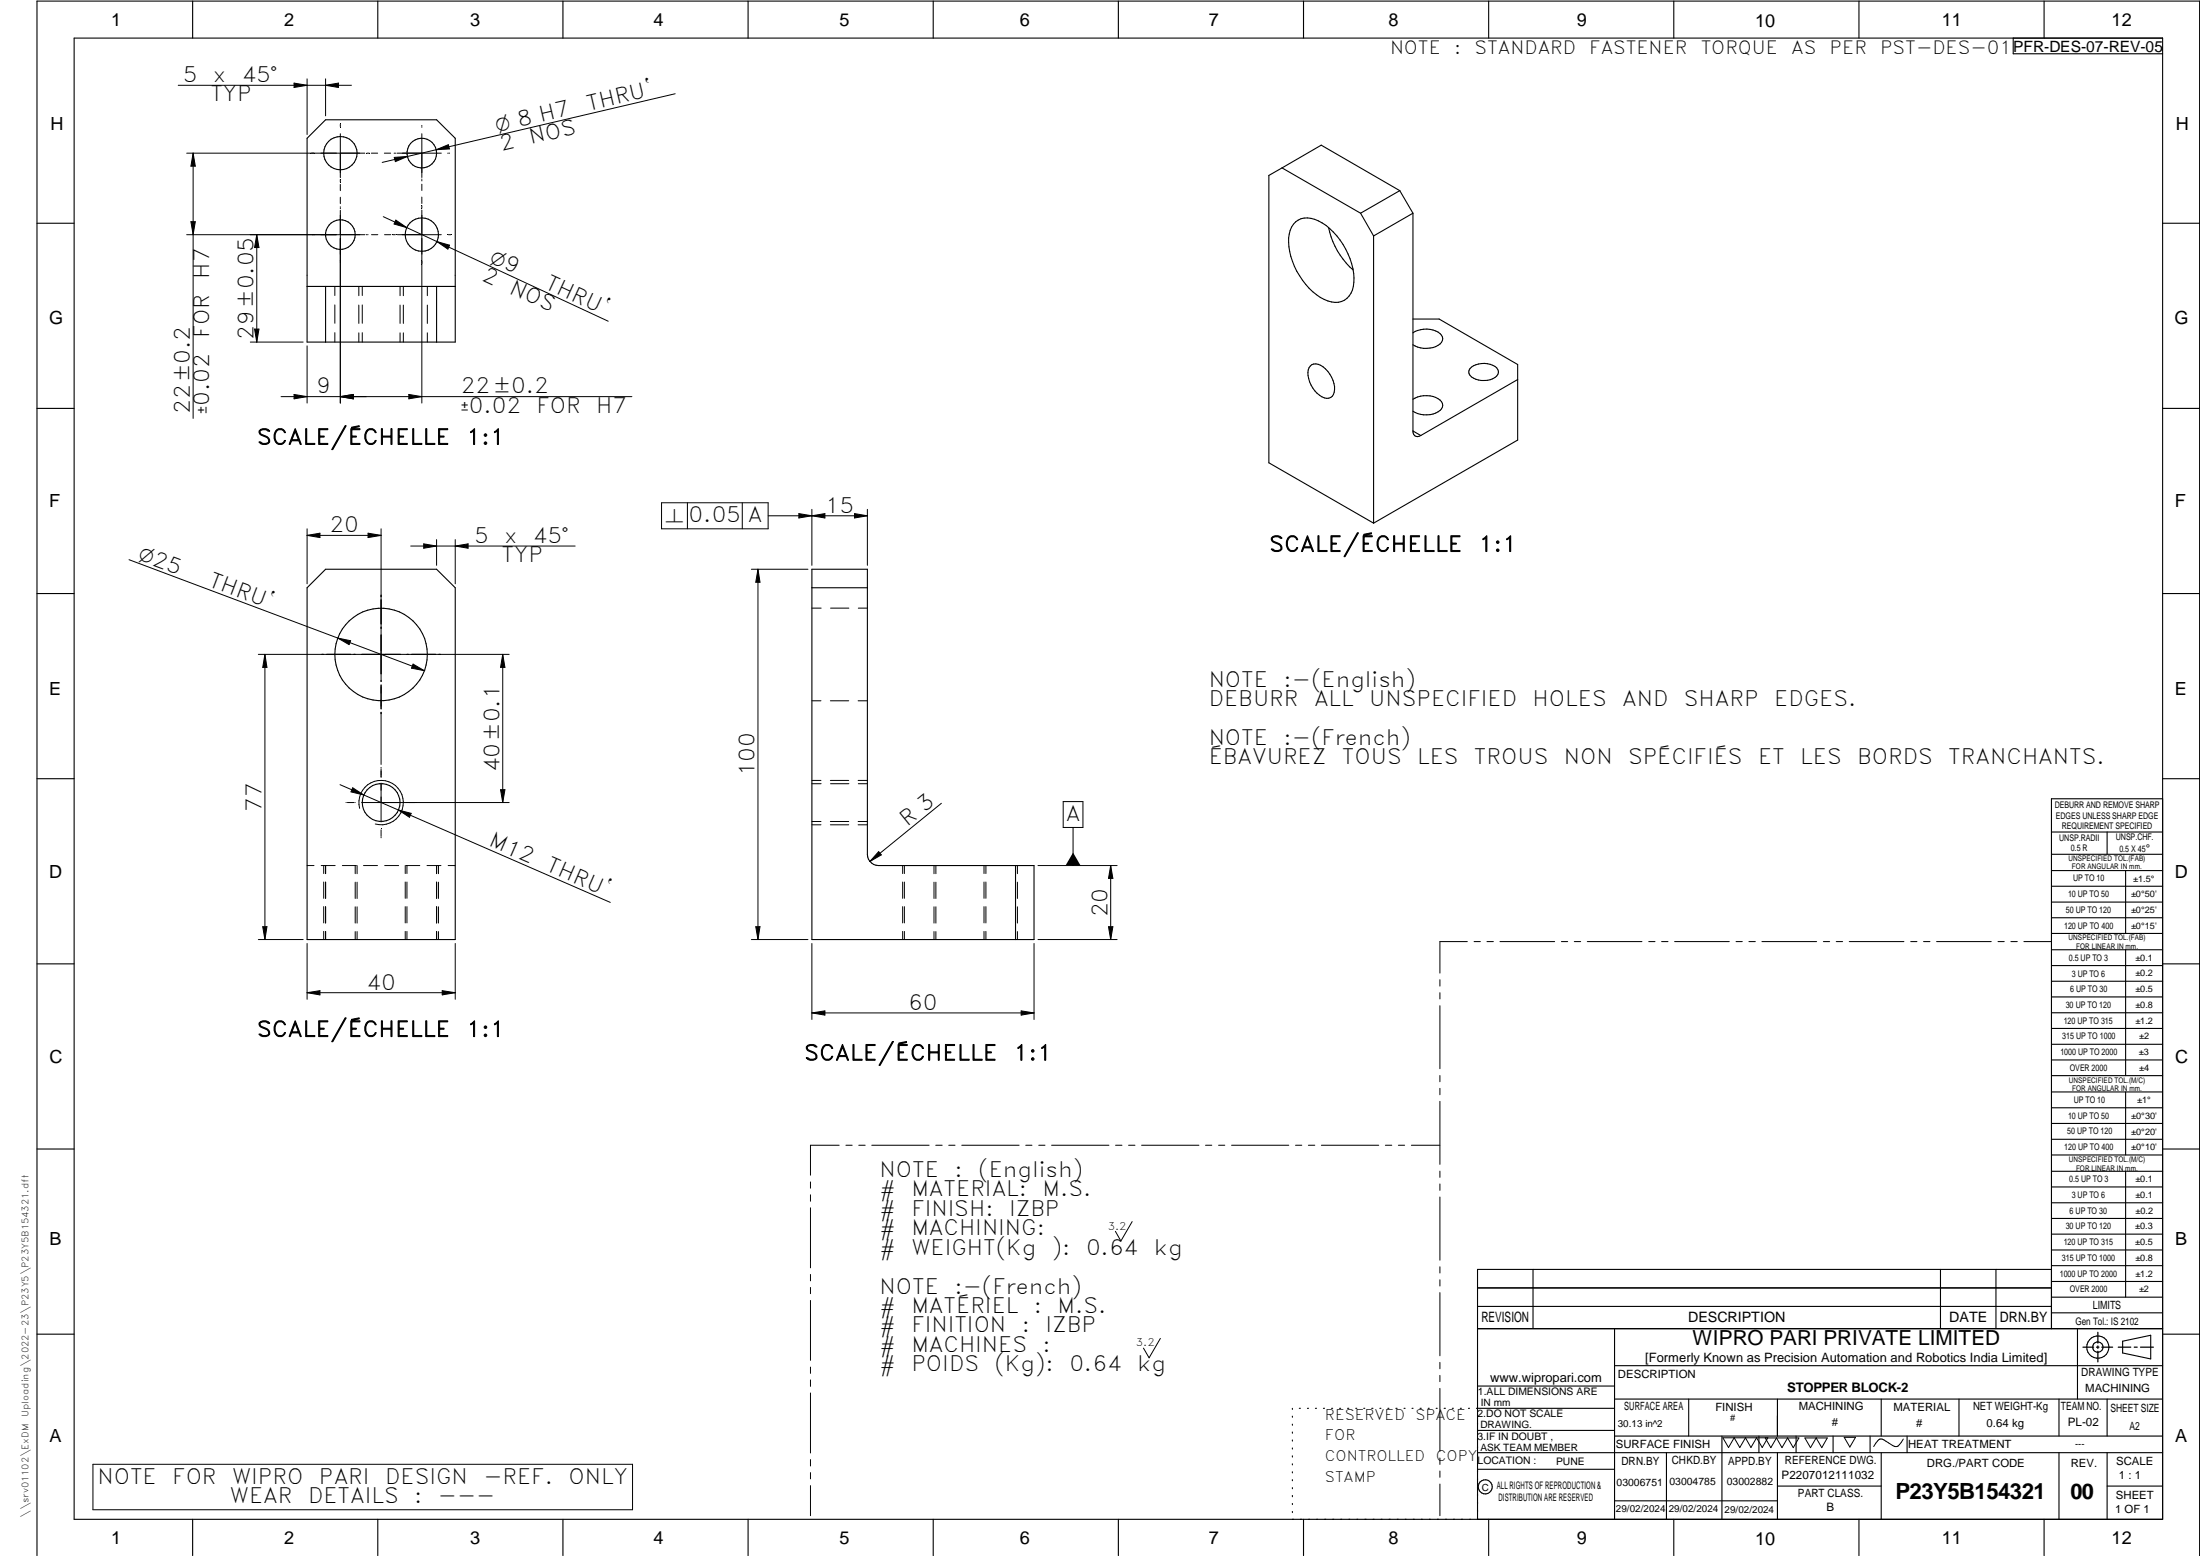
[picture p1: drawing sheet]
<svg xmlns="http://www.w3.org/2000/svg" width="594mm" height="420mm" viewBox="0 0 594 420" stroke-linecap="round" stroke-linejoin="round" font-family="sans-serif">
<g fill="none" stroke="#000" stroke-width=".3">
<path d="M20 10.3h564v400h-564zM52 .3v10M102 .3v10M152 .3v10M202 .3v10M252 .3v10M302 .3v10M352 .3v10M402 .3v10M452 .3v10M502 .3v10M543.6 10.3v4.2h40.4"/>
<path d="M552 .3v10M87.9 32.3h30l5 5v55.1h-40v-55.1zM346.2 45.3l-3.6 2.1v77.6l28.3 16.3M346.2 45.3l21.2 12.3M346.2 45.3l10.6-6.1 21.2 12.3M349.9 59.9a5.9 5.9 0 0 1 7.1 .3 19.3 19.3 0 0 1 8.6 16 5 5 0 0 1-7 5.1 17.5 17.5 0 0 1-9.6-10.7 12.1 12.1 0 0 1-.2-9.3zM367.4 57.6l3.5 6.1M378 51.5l-10.6 6.1M378 51.5l3.5 6.1M381.5 57.6l-10.6 6.1M381.5 57.6v58.8M10 60.3h10"/>
<path d="M82.9 77.3h40M87.9 77.3v15.1M117.9 77.3v15.1M358.8 61.5a20.4 20.4 0 0 0 6.6 11.4M370.9 63.7v77.6M584 60.3h10M353.8 98.8a2.52 2.52 0 0 1 3.5 .3 7.1 7.1 0 0 1 2.8 7.4 2.26 2.26 0 0 1-3.8 .2 7.1 7.1 0 0 1-2.8-7.4zM381.5 89.9a6.3 6.3 0 0 1 7.7 .6 1.84 1.84 0 0 1-.9 2.8 6.9 6.9 0 0 1-6.8-.2M381.5 86.1h7.1l21.2 12.3v20.4l-38.9 22.5M397 99.5a5.7 5.7 0 0 1 7.1-.2 1.77 1.77 0 0 1-1 3 5.7 5.7 0 0 1-6.1-1 1.39 1.39 0 0 1 0-1.8zM10 110.3h10M381.5 116.4a1.29 1.29 0 0 0 .7 1.3 1.29 1.29 0 0 0 1.5-.1"/>
<path d="M381.5 107.8a6.5 6.5 0 0 1 7.7 .7 1.82 1.82 0 0 1-.9 2.7 6.9 6.9 0 0 1-6.8-.2M381.5 116.4l2.2 1.2M409.8 102.5l-26.1 15.1M584 110.3h10M82.9 158.7l5-5h30l5 5v95h-40zM219.2 158.7h15M219.2 153.7h15v77a3.1 3.1 0 0 0 3 3h42v20h-60zM10 160.3h10M584 160.3h10M10 210.3h10M584 215.7h-30v143.1M584 210.3h10"/>
<path d="M274.2 233.7v20M554 224.7h30M554 230.7h30M554 235.1h30M554 239.3h30M569 224.7v6M574 235.1v17M554 243.6h30M554 247.8h30M554 252.1h30M554 256.5h30M574 256.5v33.9"/>
<path d="M10 260.3h10M554 260.7h30M554 265h30M554 269.2h30M554 273.5h30M554 277.7h30M584 260.3h10M554 282h30M554 286.2h30M554 290.4h30M554 294.9h30M554 299.1h30"/>
<path d="M574 294.9v17M10 310.3h10M554 303.4h30M554 307.6h30M554 311.9h30M554 316.3h30M574 316.3v34M584 310.3h10M554 320.5h30M554 324.8h30M554 329h30M554 333.2h30"/>
<path d="M554 337.5h30M399 358.8h185M399 352.8h155M399 347.8h155M414 342.8v16M436 358.8v51.5M524 342.8v16M539 342.8v16M554 341.8h30M554 346h30M554 350.3h30M554 354.5h30"/>
<path d="M554 342.8h-155v67.5M561 358.8v19M10 360.3h10M399 374.3h37M436 368.8h148M436 377.8h148M456 377.8v10M480 377.8v10M508 377.8v10M529 377.8v10M556 377.8v10M569 377.8v10"/>
<path d="M573.2 362.2l7.6-1.6v6.3l-7.6-1.6zM584 360.3h10M349 380.3v.3M349 382.4v.3M349 384.6v.3M349 386.7v.3M349 388.8v.3M349 391v.3M349 393.1v.3M349 395.3v.3M349 397.4v.3M349 399.5v.3"/>
<path d="M350.9 380.3h.2M353.1 380.3h.2M355.2 380.3h.3M357.4 380.3h.3M359.6 380.3h.3M361.7 380.3h.3M363.9 380.3h.3M366.1 380.3h.3M368.3 380.3h.2M370.4 380.3h.3M372.6 380.3h.3M374.8 380.3h.3"/>
<path d="M376.9 380.3h.4M379.1 380.3h.3M381.3 380.3h.3M383.4 380.3h.4M385.6 380.3h.3M387.8 380.3h.3M390 380.3h.3M392.2 380.3h.3M394.3 380.3h.3M396.5 380.3h.3M398.7 380.3h37.3M399 386.2h37"/>
<path d="M399 396.7h37M436 387.8h148M450 392.3v18M465 387.8v22.5M475 387.8v4.5M480 392.3v18M485 387.8v4.5M495 387.8v4.5M505 387.8v4.5M508 392.3v18M515 387.8v4.5M556 392.3v18"/>
<path d="M569 392.3v18M584 392.3h-185M52 410.3v9.7M102 410.3v9.7M152 410.3v9.7M202 410.3v9.7M252 410.3v9.7M302 410.3v9.7M349 401.7v.3M349 403.8v.4M349 406v.3M349 408.1v.3"/>
<path d="M352 410.3v9.7M402 410.3v9.7M436 405.3h44M452 410.3v9.7M480 401.3h28M502 410.3v9.7M552 410.3v9.7M569 401.3h15M10 420v-419.7h584v419.7"/>
<circle cx="91.9" cy="41.3" r="4.5"/>
<circle cx="113.9" cy="41.4" r="4"/>
<circle cx="91.9" cy="63.4" r="4"/>
<circle cx="113.9" cy="63.4" r="4.5"/>
<circle cx="102.9" cy="176.7" r="12.5"/>
<circle cx="102.9" cy="216.7" r="5.1"/>
<circle cx="566.5" cy="363.8" r="2.99"/>
<circle cx="566.5" cy="363.7" r="1.41"/>
<circle cx="401.1" cy="401.5" r="1.9"/>
</g>
<path d="M566.5 359.7v3M562.5 363.8h2.9M566.1 363.8h.7M566.5 363.4v.7M566.5 364.9v2.8M567.6 363.8h2.9M572 363.8h3.4M576.3 363.8h.8M578 363.8h3.5" fill="none" stroke="#000" stroke-width=".34"/>
<g fill="none" stroke="#000" stroke-width=".27">
<path d="M48.1 23h46.8M79.4 22.4l3.5 .6-3.5 .6zM82.9 21.3v15M87.9 23l3.5-.6v1.2zM87.9 21.3v10M91.9 33.5v.7M91.9 36.1v11.9M113.9 33.9v.1M113.9 34.2v.2M113.9 36.1v11.8M182.3 25.3l-79.1 18.6M50.4 41.4h48.1"/>
<path d="M51.6 59.9h1.1l-.6 3.5zM52.1 41.4v71.6M52.1 41.4l.6 3.5h-1.1zM91.9 48.5v.7M91.9 49.8v1.7M91.9 53.3v1.7M91.9 55.8v.2M91.9 56.2v.1M91.9 56.8v52M99.1 41.4h.6M100.3 41.4h1.7M103.5 58.5l60.7 28.2"/>
<path d="M103.8 41.4h1.7M106.4 41.4h.2M106.5 42.5l3.5-.3-3.2 1.4zM106.8 41.4h.1M106.9 59.4l2.9 2.1-3.4-1zM113.9 48.3v.2M113.9 48.7v.2M113.9 49.7v1.7M113.9 53.2v1.7M113.9 55.5v.7M113.9 56.7v52.1M117.8 40.4l3.3-1.3 .3 1.1z"/>
<path d="M119.2 41.4h-11.9M120.9 41.4h.1M121.2 41.4h.2M50.4 63.4h48.1M69.3 63.4l.6 3.4h-1.2zM69.3 63.4v29M90.4 77.3v2.5M96.9 77.3v2.5M97.8 77.3v2.5M98.9 63.4h.2M99.3 63.4h.1M100.3 63.4h1.7"/>
<path d="M103.8 63.4h1.7M106.1 63.4h.7M107.3 63.4h11.9M108 77.3v2.5M108.9 77.3v2.5M115.4 77.3v2.5M118 65.2l3.4 1-.5 1.1zM121.1 63.4h.6M67.6 92.4h14.3M68.7 88.9h1.2l-.6 3.5zM82.9 93.4v15.4M90.4 82.3v5"/>
<path d="M90.4 89.8v2.6M96.9 82.4v4.9M96.9 89.9v2.5M97.8 82.3v5M97.8 89.8v2.6M108 82.4v4.9M108 89.9v2.5M108.9 82.4v4.9M108.9 89.9v2.5M115.4 82.4v4.9M115.4 89.9v2.5M75.9 107.1h94.7"/>
<path d="M79.4 106.5l3.5 .6-3.5 .6zM91.9 107.1l3.5-.6v1.2zM110.4 106.5l3.5 .6-3.5 .6zM178.6 135.8h28.8v7h-28.8zM185.6 135.8v7M200.4 135.8v7M207.4 139.3h26.8M215.7 138.7l7.1 1.2v-1.2l-7.1 1.2zM219.2 137.5v15.2M230.8 138.7l3.4 .6-3.4 .6zM234.2 137.5v15.2M34.8 151.1l79.8 30"/>
<path d="M82.9 142.8v14.8M82.9 144.6l3.5-.6v1.2zM82.9 144.6h20M99.4 144l3.5 .6-3.5 .6zM102.9 142.8v41.3M110.9 147.4h44.4M114.4 146.9l3.5 .5-3.5 .6zM117.9 145.7v7M122.9 147.4l3.5-.5v1.1zM122.9 145.7v11.9M202.9 153.7h15.3M204.7 153.7l.5 3.5h-1.1z"/>
<path d="M204.7 153.7v100M69.8 176.7h67.7M71.5 176.7l.6 3.5h-1.2zM71.5 176.7v77M91.2 172.3l3.5 .7-.4 1.1zM111.5 179.3l3.1 1.8-3.5-.7zM135.8 176.7l.5 3.5h-1.1zM135.8 176.7v40M219.2 164.2h2.5M224.3 164.2h4.9M231.8 164.2h2.4M102.9 185v6.4"/>
<path d="M102.9 192.3v14.1M219.2 189.2h2.5M224.2 189.2h5M231.7 189.2h2.5M91.8 211.9l15.8 6.8M93.4 216.7h.1M93.8 216.7h1.8M95.2 212.7l3 2-3.4-.9zM95.8 216.7h.1M97.1 218.3a6 6 0 0 1 5.3-7.6 6 6 0 0 1 6.5 6.5 6 6 0 0 1-7.6 5.3M97.7 216.7h39.8M102.9 207.2v.1"/>
<path d="M102.9 207.6v2.3M102.9 211.5v10.5M107.6 218.7l3.4 .9-.4 1.1zM107.6 218.7l57.2 25M135.2 213.2h1.1l-.5 3.5zM219.2 210.7h2.5M219.2 211.6h2.5M224.2 210.7h5M224.3 211.6h4.9M231.7 210.7h2.5M231.8 211.6h2.4M254.2 216.9l-19.3 15.7"/>
<path d="M287.1 216.5h5.3v6.9h-5.3zM82.9 233.7h1.9M86.7 233.7h3.8M87.4 233.7v2.2M87.4 238.2v4.4M87.9 233.7v2.2M87.9 238.2v4.4M92.4 233.7h3.8M95.9 233.7v2.2M95.9 238.2v4.4M96.4 233.7v2.2M96.4 238.2v4.4"/>
<path d="M98.2 233.7h3.7M102.9 224.1v1.7M102.9 226.1v.1M103.9 233.7h3.7M109.4 233.7v2.2M109.4 238.2v4.4M109.6 233.7h3.8M109.9 233.7v2.2M109.9 238.2v4.4M115.3 233.7h3.8M117.9 233.7v2.2M117.9 238.2v4.4"/>
<path d="M118.4 233.7v2.2M118.4 238.2v4.4M121 233.7h1.9M219.2 222.7h2.5M219.2 221.8h2.5M224.2 222.7h5M224.2 221.8h5M231.7 222.7h2.5M231.7 221.8h2.5M237.3 230l.7 .8-3.1 1.8zM243.7 233.7v2.2M243.7 238.2v4.4"/>
<path d="M244.2 233.7v2.2M244.2 238.2v4.4M252.2 233.7v2.2M252.2 238.2v4.4M252.7 233.7v2.2M252.7 238.2v4.4M265.7 233.7v2.2M265.7 238.2v4.4M266.2 233.7v2.2M266.2 238.2v4.4M274.7 233.7v2.2M274.7 238.2v4.4"/>
<path d="M280.3 233.7h21.4M289.8 223.4v10.3M299.9 233.7l.6 3.5h-1.2zM299.9 233.7v20M69.8 253.7h12.1M70.9 250.2h1.2l-.6 3.5zM82.9 254.8v15M87.4 244.8v4.4M87.4 251.5v2.2M87.9 244.8v4.5M87.9 251.5v2.2M95.9 244.9v4.4"/>
<path d="M95.9 251.5v2.2M96.4 244.9v4.4M96.4 251.5v2.2M109.4 244.8v4.4M109.4 251.5v2.2M109.9 244.8v4.4M109.9 251.5v2.2M117.9 244.8v4.5M117.9 251.5v2.2M118.4 244.9v4.4M118.4 251.5v2.2M122.9 254.8v15"/>
<path d="M202.9 253.7h15.3M204.1 250.2h1.1l-.5 3.5zM219.2 254.8v20.5M243.7 244.8v4.4M243.7 251.5v2.2M244.2 244.8v4.4M244.2 251.5v2.2M252.2 244.9v4.4M252.2 251.5v2.2M252.7 244.9v4.4M252.7 251.5v2.2M265.7 244.8v4.4"/>
<path d="M265.7 251.5v2.2M266.2 244.8v4.4M266.2 251.5v2.2M274.7 244.9v4.4M274.7 251.5v2.2M279.2 254.8v20.5M280.3 253.7h21.4M299.3 250.2h1.2l-.6 3.5zM396.2 254.3h-7.4v8.5M398.1 254.3h1.6M401.5 254.3h1.8M405 254.3h14.8"/>
<path d="M421.6 254.3h1.7M425.1 254.3h1.7M428.6 254.3h14.8M445.2 254.3h1.7M448.7 254.3h1.7M452.2 254.3h14.8M468.8 254.3h1.7M472.3 254.3h1.7M475.8 254.3h14.8M492.4 254.3h1.7M495.8 254.3h1.8M499.4 254.3h14.7"/>
<path d="M516 254.3h1.6M519.4 254.3h1.8M522.9 254.3h14.8M539.5 254.3h1.7M543 254.3h1.7M546.5 254.3h7.4M82.9 268.1l3.5-.6v1.1zM82.9 268.1h40M119.4 267.5l3.5 .6-3.5 .5zM219.2 273.5h60M219.2 273.5l3.6-.5v1.1zM275.8 273l3.4 .5-3.4 .6z"/>
<path d="M388.8 264.5v1.8M388.8 268.1v1.6M388.8 271.6v17M388.8 290.4v1.7M388.8 293.9v1.7M388.8 297.4v17M218.9 319.2v1.6M226.6 309.2h-7.7v8.1M228.4 309.2h1.7M231.9 309.2h1.7M235.4 309.2h15.5M252.7 309.2h1.7"/>
<path d="M256.2 309.2h1.7M259.7 309.2h15.5M277 309.2h1.7M280.5 309.2h1.7M284 309.2h15.5M301.2 309.2h1.8M304.8 309.2h1.7M308.3 309.2h15.5M325.5 309.2h1.7M329.1 309.2h1.6M332.6 309.2h15.4M349.8 309.2h1.7"/>
<path d="M353.3 309.2h1.7M356.8 309.2h15.5M374.1 309.2h1.7M377.6 309.2h1.7M381.1 309.2h7.7M388.8 316.2v1.7M388.8 319.7v1.7M218.9 322.6v1.8M218.9 326.1v16.2M305.7 329.9l-3 5.2-1.5-2.6M388.8 323.2v17.1M218.9 344.1v1.8"/>
<path d="M218.9 347.6v1.7M218.9 351.2v16.1M388.8 342.1v1.6M388.8 345.6v1.7M388.8 349v17.1M218.9 369.1v1.7M218.9 372.6v1.8M218.9 376.1v16.2M313.3 361.4l-3 5.2-1.5-2.6M388.8 367.9v1.7M388.8 371.4v1.7M388.8 374.9v17"/>
<path d="M25.1 395.4h145.7v12.3h-145.7zM218.9 394.1v1.8M218.9 397.6v1.7M388.8 393.7v1.7M388.8 397.2v1.7M465.2 388.2h12.2l-1.5 2.7-1.6-2.7-1.5 2.7-1.5-2.7-1.5 2.7-1.5-2.7-1.5 2.7zM476.7 388.3h9.1l-1.6 2.6-1.5-2.6-1.5 2.6-1.5-2.6-1.5 2.6zM487.4 388.3h6l-1.5 2.6-1.5-2.6-1.5 2.6zM498 388.1h3.1l-1.6 2.6zM514 388.6l-1.1 1.5a1.2 1.2 0 0 1-1.8 .3l-1.8-1.2a1.55 1.55 0 0 0-1.6-.6 1.55 1.55 0 0 0-1.2 1.1l-.5 .9M218.9 401.2v8.1M388.8 400.7v8.6"/>
</g>
<g fill="#000">
<path d="M79.4 22.4l3.5 .6-3.5 .6zM87.9 23l3.5-.6v1.2zM51.6 59.9h1.1l-.6 3.5zM52.1 41.4l.6 3.5h-1.1zM106.5 42.5l3.5-.3-3.2 1.4zM117.8 40.4l3.3-1.3 .3 1.1zM69.3 63.4l.6 3.4h-1.2zM106.9 59.4l2.9 2.1-3.4-1zM118 65.2l3.4 1-.5 1.1zM68.7 88.9h1.2l-.6 3.5zM79.4 106.5l3.5 .6-3.5 .6zM91.9 107.1l3.5-.6v1.2z"/>
<path d="M110.4 106.5l3.5 .6-3.5 .6zM215.7 138.7l3.5 .6-3.5 .6zM219.2 139.3l3.6-.6v1.2zM230.8 138.7l3.4 .6-3.4 .6zM82.9 144.6l3.5-.6v1.2zM99.4 144l3.5 .6-3.5 .6zM114.4 146.9l3.5 .5-3.5 .6zM122.9 147.4l3.5-.5v1.1zM204.7 153.7l.5 3.5h-1.1zM91.2 172.3l3.5 .7-.4 1.1zM111.5 179.3l3.1 1.8-3.5-.7zM71.5 176.7l.6 3.5h-1.2z"/>
<path d="M135.8 176.7l.5 3.5h-1.1zM95.2 212.7l3 2-3.4-.9zM135.2 213.2h1.1l-.5 3.5zM107.6 218.7l3.4 .9-.4 1.1zM237.3 230l.7 .8-3.1 1.8zM289.8 230.2l2 3.5h-4.1zM299.9 233.7l.6 3.5h-1.2zM70.9 250.2h1.2l-.6 3.5zM204.1 250.2h1.1l-.5 3.5zM299.3 250.2h1.2l-.6 3.5zM82.9 268.1l3.5-.6v1.1zM119.4 267.5l3.5 .6-3.5 .5z"/>
<path d="M219.2 273.5l3.6-.5v1.1zM275.8 273l3.4 .5-3.4 .6z"/>
</g>
<text font-size="6" x="511.8" y="404.8">P23Y5B154321</text>
<text font-size="5.9" x="559.1" y="404.7">00</text>
<g font-size="5.7">
<text x="49.4" y="22.1">5</text>
<text x="57.5" y="22.1">x</text>
<text x="65.3" y="22.1">45°</text>
<text x="56.8" y="27.4">TYP</text>
<text x="159" y="29.9" transform="rotate(-13 159 29.9)">THRU`</text>
<text x="135.5" y="40.8" transform="rotate(-13 135.5 40.8)">2</text>
<text x="143.4" y="39" transform="rotate(-13 143.4 39)">NOS</text>
<text x="56.5" y="75.2" transform="rotate(-90 56.5 75.2)">H7</text>
<text x="129.8" y="75.6" transform="rotate(25 129.8 75.6)">2</text>
<text x="146.8" y="77.7" transform="rotate(25 146.8 77.7)">THRU`</text>
<text x="137.2" y="79" transform="rotate(25 137.2 79)">NOS</text>
<text x="56.5" y="91.4" transform="rotate(-90 56.5 91.4)">FOR</text>
<text x="68.4" y="91.7" transform="rotate(-90 68.4 91.7)">29±0.05</text>
<text x="85.4" y="106.2">9</text>
<text x="124.5" y="106.2">22±0.2</text>
<text x="51.3" y="111.8" transform="rotate(-90 51.3 111.8)">22±0.2</text>
<text x="144.9" y="111.5">FOR</text>
<text x="161" y="111.5">H7</text>
<text x="69.4" y="120">SCALE/ÉCHELLE</text>
<text x="125.9" y="120">1:1</text>
<text x="89" y="143.7">20</text>
<text x="186" y="141">0.05 A</text>
<text x="222.8" y="138.4">15</text>
<text x="128" y="146.6">5</text>
<text x="136.1" y="146.6">x</text>
<text x="143.9" y="146.6">45°</text>
<text x="342.7" y="148.9">SCALE/ÉCHELLE</text>
<text x="399.3" y="148.9">1:1</text>
<text x="135.5" y="151.8">TYP</text>
<text x="56" y="158.2" transform="rotate(21 56 158.2)">THRU`</text>
<text x="326.4" y="185.4">NOTE</text>
<text x="346.6" y="185.4">:-(English)</text>
<text x="326.4" y="190.7">DEBURR</text>
<text x="354.8" y="190.7">ALL</text>
<text x="369.7" y="190.7">UNSPECIFIED</text>
<text x="413.9" y="190.7">HOLES</text>
<text x="438" y="190.7">AND</text>
<text x="454.7" y="190.7">SHARP</text>
<text x="479.1" y="190.7">EDGES.</text>
<text x="326.4" y="201.2">NOTE</text>
<text x="346.6" y="201.2">:-(French)</text>
<text x="134.9" y="208.6" transform="rotate(-90 134.9 208.6)">40±0.1</text>
<text x="203.8" y="209.6" transform="rotate(-90 203.8 209.6)">100</text>
<text x="326.4" y="206.4">ÉBAVUREZ</text>
<text x="362.4" y="206.4">TOUS</text>
<text x="382.7" y="206.4">LES</text>
<text x="398" y="206.4">TROUS</text>
<text x="422.3" y="206.4">NON</text>
<text x="439.7" y="206.4">SPÉCIFIÉS</text>
<text x="474.7" y="206.4">ET</text>
<text x="486.1" y="206.4">LES</text>
<text x="501.5" y="206.4">BORDS</text>
<text x="526.1" y="206.4">TRANCHANTS.</text>
<text x="70.6" y="219.2" transform="rotate(-90 70.6 219.2)">77</text>
<text x="287.8" y="221.7">A</text>
<text x="244.9" y="223.4" transform="rotate(-39 244.9 223.4)">R 3</text>
<text x="131.7" y="228.3" transform="rotate(23 131.7 228.3)">M12</text>
<text x="147.1" y="235" transform="rotate(23 147.1 235)">THRU`</text>
<text x="299" y="247.6" transform="rotate(-90 299 247.6)">20</text>
<text x="99" y="267.2">40</text>
<text x="245.3" y="272.7">60</text>
<text x="69.4" y="279.9">SCALE/ÉCHELLE</text>
<text x="125.9" y="279.9">1:1</text>
<text x="217.2" y="286.3">SCALE/ÉCHELLE</text>
<text x="273.7" y="286.3">1:1</text>
<text x="237.5" y="317.8">NOTE</text>
<text x="257.7" y="317.8">:</text>
<text x="264.1" y="317.8">(English)</text>
<text x="237.5" y="323">#</text>
<text x="246.1" y="323">MATERIAL:</text>
<text x="281.5" y="323">M.S.</text>
<text x="237.5" y="328.3">#</text>
<text x="246.1" y="328.3">FINISH:</text>
<text x="272.5" y="328.3">IZBP</text>
<text x="237.5" y="333.5">#</text>
<text x="246.1" y="333.5">MACHINING:</text>
<text x="237.5" y="338.8">#</text>
<text x="246.1" y="338.8">WEIGHT(Kg</text>
<text x="284" y="338.8">):</text>
<text x="293.3" y="338.8">0.64</text>
<text x="311.6" y="338.8">kg</text>
<text x="237.5" y="349.3">NOTE</text>
<text x="257.7" y="349.3">:-(French)</text>
<text x="237.5" y="354.5">#</text>
<text x="237.5" y="359.8">#</text>
<text x="246.1" y="359.8">FINITION</text>
<text x="246.1" y="354.5">MATÉRIEL</text>
<text x="275.9" y="359.8">:</text>
<text x="279.2" y="354.5">:</text>
<text x="282.3" y="359.8">IZBP</text>
<text x="285.6" y="354.5">M.S.</text>
<text x="237.5" y="365">#</text>
<text x="246.1" y="365">MACHINES</text>
<text x="281.5" y="365">:</text>
<text x="237.5" y="370.3">#</text>
<text x="246.1" y="370.3">POIDS</text>
<text x="268.5" y="370.3">(Kg):</text>
<text x="288.8" y="370.3">0.64</text>
<text x="307.1" y="370.3">kg</text>
<text x="26.3" y="400.6">NOTE</text>
<text x="46.5" y="400.6">FOR</text>
<text x="62.7" y="400.6">WIPRO</text>
<text x="86.1" y="400.6">PARI</text>
<text x="104" y="400.6">DESIGN</text>
<text x="130.5" y="400.6">-REF.</text>
<text x="153.5" y="400.6">ONLY</text>
<text x="62.1" y="405.9">WEAR</text>
<text x="83.2" y="405.9">DETAILS</text>
<text x="111.8" y="405.9">:</text>
<text x="118.3" y="405.9">---</text>
</g>
<text font-size="5.6" x="457" y="363.2">WIPRO PARI PRIVATE LIMITED</text>
<g font-size="5.4">
<text x="134.2" y="35.7" transform="rotate(-13 134.2 35.7)">O 8 H7</text>
<text x="132" y="70.8" transform="rotate(25 132 70.8)">O9</text>
<text x="56.5" y="111.8" transform="rotate(-90 56.5 111.8)">u0.02</text>
<text x="124.5" y="111.5">u0.02</text>
<text x="179.7" y="141">n</text>
<text x="37.1" y="151" transform="rotate(21 37.1 151)">O25</text>
</g>
<g font-size="4.9">
<text x="30" y="6.9">1</text>
<text x="76.7" y="6.9">2</text>
<text x="127" y="6.9">3</text>
<text x="176.5" y="6.9">4</text>
<text x="226.7" y="6.9">5</text>
<text x="275.4" y="6.9">6</text>
<text x="326.4" y="6.9">7</text>
<text x="375" y="6.9">8</text>
<text x="425.8" y="6.9">9</text>
<text x="473.9" y="7.3">10</text>
<text x="524.3" y="6.9">11</text>
<text x="570.2" y="6.9">12</text>
<text x="375.4" y="14.5">NOTE</text>
<text x="392.7" y="14.5">:</text>
<text x="398.2" y="14.5">STANDARD</text>
<text x="429.2" y="14.5">FASTENER</text>
<text x="459.2" y="14.5">TORQUE</text>
<text x="483.7" y="14.5">AS</text>
<text x="494.1" y="14.5">PER</text>
<text x="507.7" y="14.5">PST-DES-01</text>
<text x="13.6" y="35.1">H</text>
<text x="587.6" y="35.1">H</text>
<text x="13.2" y="87.5">G</text>
<text x="587.2" y="87.5">G</text>
<text x="13.2" y="137">F</text>
<text x="587.2" y="137">F</text>
<text x="13.2" y="187.6">E</text>
<text x="587.2" y="187.6">E</text>
<text x="13.2" y="237">D</text>
<text x="587.2" y="237">D</text>
<text x="13.4" y="287.1">C</text>
<text x="587.4" y="287.1">C</text>
<text x="13.4" y="336.2">B</text>
<text x="587.4" y="336.2">B</text>
<text x="13.4" y="389.3">A</text>
<text x="587.4" y="389.3">A</text>
<text x="30" y="416.9">1</text>
<text x="76.7" y="416.9">2</text>
<text x="127" y="416.9">3</text>
<text x="176.5" y="416.9">4</text>
<text x="226.7" y="416.9">5</text>
<text x="275.4" y="416.9">6</text>
<text x="326.4" y="416.9">7</text>
<text x="375" y="416.9">8</text>
<text x="425.8" y="416.9">9</text>
<text x="473.9" y="417.3">10</text>
<text x="524.3" y="416.9">11</text>
<text x="570.2" y="416.9">12</text>
</g>
<text font-size="4.2" x="543.6" y="14">PFR-DES-07-REV-05</text>
<g font-size="3.9">
<text x="400" y="357.1">REVISION</text>
<text x="455.9" y="357.1">DESCRIPTION</text>
<text x="526.4" y="357.1">DATE</text>
<text x="540" y="357.1">DRN.BY</text>
<text x="357.8" y="383.3">RESERVED</text>
<text x="382.3" y="383.3">SPACE</text>
<text x="357.8" y="388.9">FOR</text>
<text x="357.8" y="394.5">CONTROLLED</text>
<text x="387.8" y="394.5">COPY</text>
<text x="357.8" y="400">STAMP</text>
</g>
<text font-size="3.6" x="482.6" y="375.8">STOPPER BLOCK-2</text>
<g font-size="3.5">
<text x="444.3" y="367.7">[Formerly Known as Precision Automation and Robotics India Limited]</text>
<text x="402.4" y="373.3">www.wipropari.com</text>
</g>
<g font-size="3.1">
<text x="565.1" y="353.5">LIMITS</text>
<text x="562" y="371.7">DRAWING TYPE</text>
<text x="436.9" y="372.1">DESCRIPTION</text>
<text x="563.1" y="375.9">MACHINING</text>
<text x="438.6" y="380.8">SURFACE AREA</text>
<text x="463.2" y="380.9">FINISH</text>
<text x="485.7" y="380.8">MACHINING</text>
<text x="511.3" y="380.9">MATERIAL</text>
<text x="532.8" y="380.7">NET WEIGHT-Kg</text>
<text x="556.5" y="380.7">TEAM NO.</text>
<text x="569.9" y="381.2">SHEET SIZE</text>
<text x="494.6" y="385.1">#</text>
<text x="517.4" y="385.3">#</text>
<text x="536.4" y="385.3">0.64 kg</text>
<text x="558.4" y="385.1">PL-02</text>
<text x="575" y="386.1">A2</text>
<text x="436.3" y="391">SURFACE FINISH</text>
<text x="437.8" y="395.5">DRN.BY</text>
<text x="451.4" y="395.4">CHKD.BY</text>
<text x="466.6" y="395.5">APPD.BY</text>
<text x="482" y="395.4">REFERENCE DWG.</text>
<text x="515.3" y="391.1">HEAT TREATMENT</text>
<text x="571.4" y="395.6">SCALE</text>
<text x="481.1" y="399.4">P2207012111032</text>
<text x="520.4" y="396.2">DRG./PART CODE</text>
<text x="559.2" y="396.1">REV.</text>
<text x="572.2" y="399.5">1 : 1</text>
<text x="485.5" y="404.3">PART CLASS.</text>
<text x="493.2" y="407.9">B</text>
<text x="571.4" y="404.7">SHEET</text>
<text x="571.2" y="408.4">1 OF 1</text>
</g>
<text font-size="3" x="579.5" y="230.1">°</text>
<g font-size="2.8">
<text x="299.1" y="332.1">3.2</text>
<text x="560.4" y="357.7">Gen Tol.: IS 2102</text>
<text x="306.7" y="363.6">3.2</text>
<text x="399.1" y="376.6">1.ALL DIMENSIONS ARE</text>
<text x="399" y="382.7">2.DO NOT SCALE</text>
<text x="399" y="388.7">3.IF IN DOUBT ,</text>
<text x="399" y="395.4">LOCATION :</text>
<text x="420.2" y="395.6">PUNE</text>
<text x="404.2" y="402">ALL RIGHTS OF REPRODUCTION &amp;</text>
<text x="436.5" y="401.2">03006751</text>
<text x="450.8" y="400.9">03004785</text>
<text x="466.3" y="401">03002882</text>
<text x="404.7" y="405.4">DISTRIBUTION ARE RESERVED</text>
</g>
<g font-size="2.7">
<text x="399.9" y="379.7">IN mm</text>
<text x="399.7" y="385.7">DRAWING.</text>
<text x="436.9" y="385.4">30.13 in^2</text>
<text x="399.7" y="391.8">ASK TEAM MEMBER</text>
<text x="400.1" y="402.5">C</text>
<text x="436.4" y="408.3">29/02/2024</text>
<text x="450.6" y="408.4">29/02/2024</text>
<text x="465.7" y="408.5">29/02/2024</text>
</g>
<g font-size="2.5">
<text x="554.9" y="218.3">DEBURR AND REMOVE SHARP</text>
<text x="555.2" y="221">EDGES UNLESS SHARP EDGE</text>
<text x="556.1" y="227.1">UNSP.RADII</text>
<text x="556.8" y="223.8">REQUIREMENT SPECIFIED</text>
<text x="571.4" y="226.9">UNSP.CHF.</text>
<text x="559.2" y="229.9">0.5 R</text>
<text x="572.3" y="230.1">0.5 X 45</text>
<text x="559.8" y="238">UP TO 10</text>
<text x="576.1" y="238.1">±1.5°</text>
<text x="558.5" y="242.2">10 UP TO 50</text>
<text x="575.5" y="242.3">±0°50'</text>
<text x="557.4" y="250.7">120 UP TO 400</text>
<text x="557.9" y="246.5">50 UP TO 120</text>
<text x="575.5" y="250.7">±0°15'</text>
<text x="575.5" y="246.5">±0°25'</text>
<text x="558.7" y="259.4">0.5 UP TO 3</text>
<text x="559.5" y="263.7">3 UP TO 6</text>
<text x="576.6" y="263.6">±0.2</text>
<text x="576.6" y="259.4">±0.1</text>
<text x="559" y="267.9">6 UP TO 30</text>
<text x="576.6" y="267.9">±0.5</text>
<text x="557.8" y="272.2">30 UP TO 120</text>
<text x="576.6" y="272.2">±0.8</text>
<text x="556.9" y="280.7">315 UP TO 1000</text>
<text x="557.3" y="276.4">120 UP TO 315</text>
<text x="576.6" y="276.4">±1.2</text>
<text x="577.7" y="280.7">±2</text>
<text x="556.4" y="284.9">1000 UP TO 2000</text>
<text x="577.6" y="284.9">±3</text>
<text x="558.9" y="289.2">OVER 2000</text>
<text x="577.7" y="289.3">±4</text>
<text x="560" y="297.9">UP TO 10</text>
<text x="577.1" y="297.9">±1°</text>
<text x="558.5" y="302.1">10 UP TO 50</text>
<text x="575.5" y="302.1">±0°30'</text>
<text x="557.4" y="310.6">120 UP TO 400</text>
<text x="558.2" y="306.3">50 UP TO 120</text>
<text x="575.5" y="310.6">±0°10'</text>
<text x="575.5" y="306.4">±0°20'</text>
<text x="558.8" y="319.2">0.5 UP TO 3</text>
<text x="559.4" y="323.4">3 UP TO 6</text>
<text x="576.6" y="319.2">±0.1</text>
<text x="576.6" y="323.5">±0.1</text>
<text x="558.9" y="327.7">6 UP TO 30</text>
<text x="576.7" y="327.7">±0.2</text>
<text x="557.8" y="332">30 UP TO 120</text>
<text x="576.6" y="332">±0.3</text>
<text x="556.8" y="340.5">315 UP TO 1000</text>
<text x="557.3" y="336.3">120 UP TO 315</text>
<text x="576.6" y="336.3">±0.5</text>
<text x="576.6" y="340.5">±0.8</text>
<text x="556.2" y="344.7">1000 UP TO 2000</text>
<text x="576.6" y="344.7">±1.2</text>
<text x="558.9" y="349">OVER 2000</text>
<text x="577.6" y="349">±2</text>
<text x="467.2" y="383.8">#</text>
<text x="560.4" y="390.7">---</text>
</g>
<g font-size="2.4">
<text x="7.7" y="382.7" transform="rotate(-90 7.7 382.7)">Uploading\2022-23\P23Y5\P23Y5B154321.dft</text>
<text x="7.7" y="409.8" transform="rotate(-90 7.7 409.8)">\\srv01102\ExDM</text>
</g>
<g font-size="2.1">
<text x="558.5" y="232.4">UNSPECIFIED TOL.(FAB)</text>
<text x="559.5" y="234.7">FOR ANGULAR IN mm.</text>
<text x="558.6" y="253.9">UNSPECIFIED TOL.(FAB)</text>
<text x="560.7" y="256.3">FOR LINEAR IN mm.</text>
<text x="558.7" y="292.3">UNSPECIFIED TOL.(M/C)</text>
<text x="559.6" y="294.7">FOR ANGULAR IN mm.</text>
<text x="558.7" y="313.7">UNSPECIFIED TOL.(M/C)</text>
<text x="560.6" y="316.1">FOR LINEAR IN mm.</text>
</g>
</svg>
